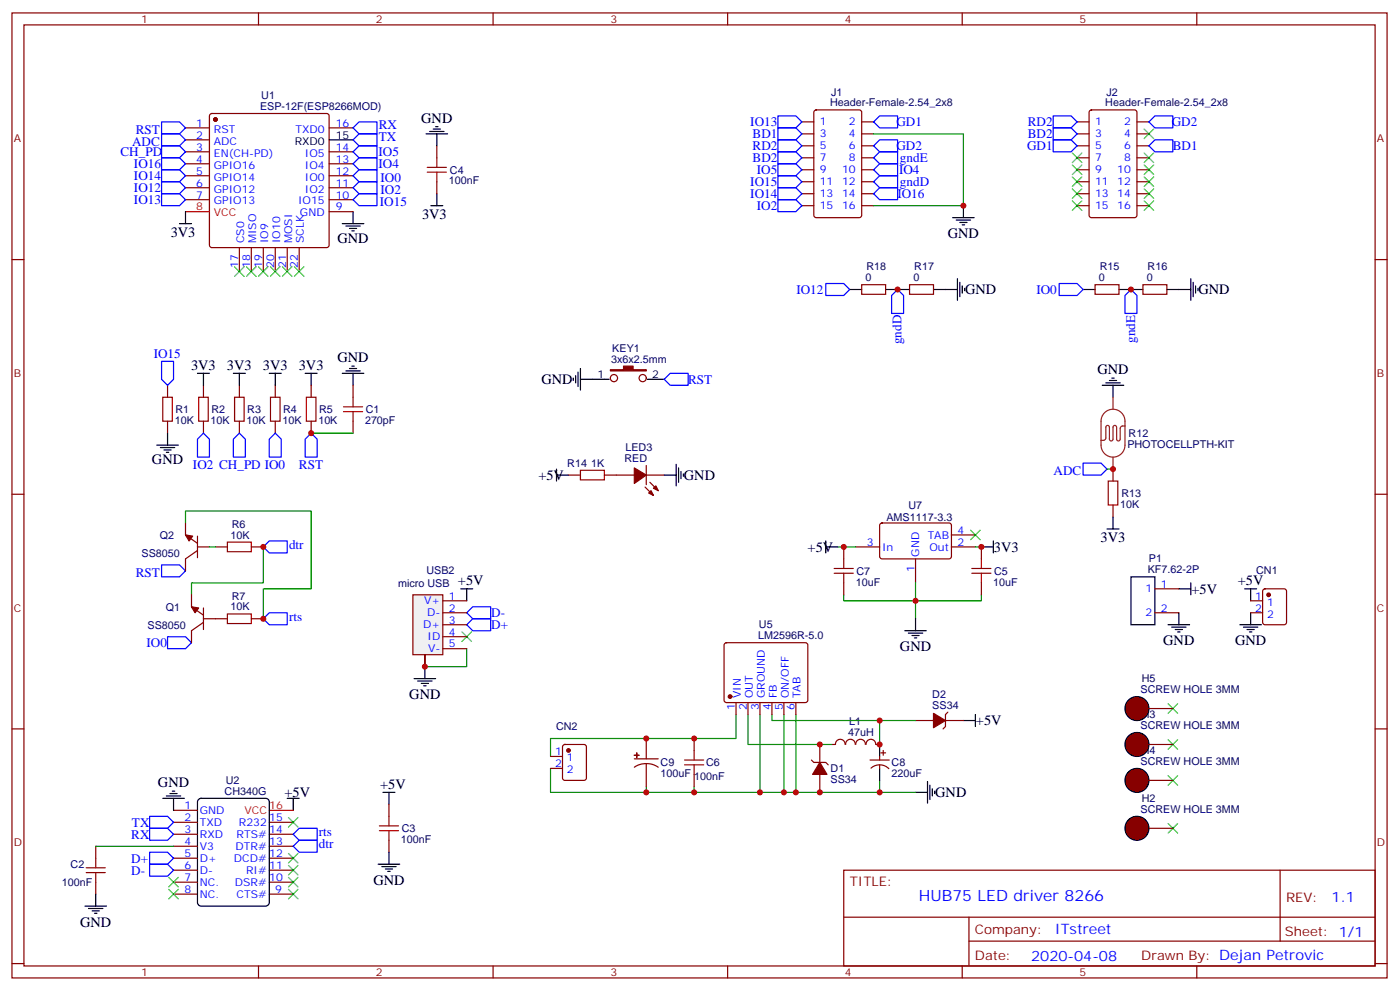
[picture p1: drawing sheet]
<svg xmlns="http://www.w3.org/2000/svg" width="413mm" height="292mm" viewBox="0 0 413 292" stroke-linecap="round" stroke-linejoin="round" font-family="sans-serif">
<g fill="none" stroke="#870000" stroke-width=".35">
<path d="M3.5 3.8h405.4v284.3h-405.4zM7.1 7.3h398.2v277.3h-398.2zM76.2 3.8v3.5M145.3 3.8v3.5M214.5 3.8v3.5M283.6 3.8v3.5M352.8 3.8v3.5M54.7 37.7h7M62 33.6l.4-.2h33.9l.5 .2 .2 .5v38.1l-.2 .5-.5 .3h-33.9l-.5-.3-.2-.5v-38.1zM97 37.7h7.1M236.4 35.9h3.5M236.4 39.4h3.5"/>
<path d="M240.1 32.6l.5-.2h12.7l.6 .4 .1 30.6-.5 .7h-12.9l-.7-.4v-30.6zM254 35.9h3.5M254 39.4h3.5M317.5 35.9h3.5M317.5 39.4h3.5M321.3 32.6l.4-.2h12.7l.7 .4v30.6l-.4 .7h-13l-.6-.4-.1-30.6zM335.1 35.9h3.6M335.1 39.4h3.6M54.7 41.2h7M54.7 44.7h7M54.7 48.3h7M54.7 51.8h7"/>
<path d="M54.7 55.3h7M54.7 58.8h7M97 44.7h7.1M97 48.3h7.1M97 51.8h7.1M97 55.3h7.1M97 58.8h7.1M128.8 43v3.5M128.8 53.6v3.5M236.4 43h3.5M236.4 46.5h3.5M236.4 50h3.5"/>
<path d="M236.4 53.6h3.5M236.4 57.1h3.5M254 43h3.5M254 46.5h3.5M254 50h3.5M254 53.6h3.5M254 57.1h3.5M317.5 43h3.5M317.5 46.5h3.5M317.5 50h3.5M317.5 53.6h3.5M317.5 57.1h3.5"/>
<path d="M335.1 43h3.6M335.1 46.5h3.6M335.1 50h3.6M335.1 53.6h3.6M335.1 57.1h3.6M3.5 76.5h3.6M70.6 73v7M74.1 73v7M77.6 73v7M81.1 73v7M84.7 73v7M88.2 73v7"/>
<path d="M97 62.4h7.1M236.4 60.6h3.5M254 60.6h3.5M317.5 60.6h3.5M335.1 60.6h3.6M405.3 76.5h3.6M254 83.9h7.1v2.8h-7.1zM268.1 83.9h7.1v2.8h-7.1zM322.8 83.9h7v2.8h-7zM336.9 83.9h7.1v2.8h-7.1zM49.4 113.5v3.6M60 113.5v3.6"/>
<path d="M70.6 113.5v3.6M81.1 113.5v3.6M91.7 113.5v3.6M104.1 113.5v3.6M49.4 124.1v3.5M60 124.1v3.5M70.6 124.1v3.5M81.1 124.1v3.5M91.7 124.1v3.5M104.1 124.1v3.5M167.6 140h3.5M178.2 140h8.8"/>
<path d="M190.5 140h5.3M190.5 137.2v5.6M328.1 138.2v3.5M3.5 145.6h3.6M190.1 143.5l2.5 2.5M191.6 142.1l2.4 2.5M259.5 154.3l.5-.2h20l.5 .7-.1 9.4-.6 .5-20.1-.1-.4-.6v-9.2zM280.5 157.6h7M328.1 148.8v3.5M405.3 145.6h3.6M63.5 161.1h3.5M74.1 161.1h3.5"/>
<path d="M248.7 161.1v3.6M248.7 171.7v3.6M252.2 161.1h7.1M269.9 164.7v7M280.5 161.1h7M289.3 161.1v3.6M289.3 171.7v3.6M340.4 173.5h7.1M368.7 177h3.5M372.4 173.7l.5-.2h5.6l.7 .4v9.5l-.4 .6-5.9 .1-.7-.5v-9.4zM63.5 182.3h3.5M74.1 182.3h3.5"/>
<path d="M340.4 180.6h7.1M368.7 180.6h3.5M3.5 214.8h3.6M190.5 217.6v6M204.6 217.6v3.5M241.7 219.4v5.2M245.2 219.4h1M246.3 219.3a1.41 1.41 0 0 1 1.4-1.5 1.41 1.41 0 0 1 1.4 1.5M249.3 219.3a1.41 1.41 0 0 1 1.4-1.5 1.41 1.41 0 0 1 1.4 1.5M252.3 219.3a1.41 1.41 0 0 1 1.4-1.5 1.41 1.41 0 0 1 1.4 1.5M255.3 219.3a1.41 1.41 0 0 1 1.4-1.5 1.41 1.41 0 0 1 1.4 1.5M258.2 219.4h1.1"/>
<path d="M269.9 212.3h5.3M278.7 212.3h5.3M279.4 209.8l-.7 .7v3.6l-.7 .7M405.3 214.8h3.6M51.2 238.8h7M114.7 237v3.5M187 223.6h7M190.5 225l1.9 .2 1.6 .9M190.5 225l-1.9 .2-1.6 .9M190.5 225v6.7M204.6 228.2v3.5M239.2 223.9l.7 .7h3.5l.7 .8"/>
<path d="M241.7 228.2v5.3M256.5 223.9h5.6M256.8 226.3a3.8 3.8 0 0 1 5.2 .2M259.3 222.9v1M259.3 225.4v1M259.6 221.8h1.5M260.3 221.1v1.4M28.2 249.3v3.6M28.2 259.9v3.6M51.2 242.3h7M51.2 245.8h7M51.2 249.3h7"/>
<path d="M51.2 252.9h7M51.2 256.4h7M51.2 259.9h7M79.4 242.3h7M79.4 245.8h7M79.4 249.3h7M79.4 252.9h7M79.4 256.4h7M79.4 259.9h7M114.7 247.6v3.5M248.7 256.4h156.6v28.2h-156.6zM377.3 256.4v20.9"/>
<path d="M51.2 263.5h7M79.4 263.5h7M248.7 270.2h156.5M285.6 277.3h119.6M285.6 270.2v14.2M3.5 283.9h3.6M76.2 284.6v3.5M145.3 284.6v3.5M214.5 284.6v3.5M283.6 284.6v3.5M352.8 284.6v3.5M405.3 283.9h3.6"/>
<circle cx="181" cy="111.4" r="1.06"/>
<circle cx="189.4" cy="111.4" r="1.06"/>
</g>
<g fill="#870000" stroke="#870000" stroke-width=".35">
<path d="M179.9 108.9h3.9v-1h2.8v1h3.9v.4h-10.6z"/>
<path d="M192.6 143.9l.7-.7 .7 1.4z"/>
<path d="M191.2 145.3l.7-.7 .7 1.4z"/>
<path d="M187 137.9l3.5 2.1-3.5 2.5z"/>
<path d="M275.2 210.2l3.5 2.1-3.5 2.1z"/>
<path d="M241.7 224.6l2.1 3.6h-4.3z"/>
<circle cx="63.5" cy="35.2" r=".53"/>
<circle cx="373.9" cy="175.3" r=".53"/>
</g>
<path d="M54.7 62.4h7M79.4 238.8h7" fill="none" stroke="#f00" stroke-width=".35"/>
<g fill="none" stroke="#000" stroke-width=".35">
<path d="M125.6 39.4h6.3M126.6 38.7h4.3M127.7 38h2.1M128.4 37.3h.7M128.8 39.4v3.6M97 41.2h7.1M128.8 57.1v3.5M52.9 65.9h3.5M54.7 62.4v3.5M100.9 65.9h6.3M102 66.6h4.2M103 67.3h2.1"/>
<path d="M103.7 68h.7M104.1 62.4v3.5M127 60.6h3.5M280.8 64.1h6.4M281.9 64.8h4.2M282.9 65.5h2.1M283.6 66.3h.7M284 60.6v3.5M250.5 85.3h3.5M261.1 85.3h7M275.2 85.3h7M282.2 82.1v6.4"/>
<path d="M282.9 83.2v4.2M283.6 84.2v2.2M284.3 84.9v.8M319.3 85.3h3.5M329.8 85.3h7.1M344 85.3h7M351 82.1v6.4M351.7 83.2v4.2M352.4 84.2v2.2M353.1 84.9v.8M58.2 110h3.5M60 110v3.5"/>
<path d="M68.8 110h3.5M70.6 110v3.5M79.4 110h3.5M81.1 110v3.5M90 110h3.5M91.7 110v3.5M100.9 110h6.3M102 109.3h4.2M103 108.6h2.1M103.7 107.9h.7M104.1 110v3.5M169 111.4v.7"/>
<path d="M169.7 110.7v2.1M170.4 109.6v4.3M171.1 111.8h8.5M171.1 108.6v6.3M190.9 111.8h4.9M324.9 113.5h6.4M326 112.8h4.2M327 112.1h2.1M327.7 111.4h.7M328.1 113.5v3.6M46.2 131.2h6.4M47.3 131.9h4.2"/>
<path d="M48.3 132.6h2.1M49 133.3h.7M49.4 127.6v3.6M164 140h3.6M164 138.2v3.5M195.8 140h3.5M199.3 136.8v6.4M200 137.9v4.2M200.7 138.9v2.1M201.4 139.6v.7M243.4 159.4v3.5M292.8 159.4v3.5"/>
<path d="M326.3 155.9h3.5M328.1 152.3v3.6M135.8 173.5h3.5M137.6 173.5v3.5M243.4 161.1h3.5M289.3 161.1h3.5M333.4 170h7v14.1h-7zM347.5 173.5h3.5M351 171.7v3.6M366.9 173.5h3.5M368.7 173.5v3.5M122.1 200h6.3"/>
<path d="M125.2 196.4v3.6M266.7 185.8h6.3M267.8 186.5h4.2M268.8 187.3h2.1M269.5 188h.7M269.9 182.3v3.5M344.3 184.1h6.4M345.4 184.8h4.2M346.4 185.5h2.1M347.1 186.2h.7M347.5 180.6v3.5M365.5 184.1h6.3"/>
<path d="M366.5 184.8h4.3M367.6 185.5h2.1M368.3 186.2h.7M368.7 180.6v3.5M123.1 200.7h4.3M124.2 201.4h2.1M124.9 202.1h.7M259.3 219.4v3.5M284 212.3h3.5M287.5 210.5v3.6M48 235.2h6.3M49 234.5h4.3"/>
<path d="M50.1 233.8h2.1M50.8 233.1h.7M51.2 235.2v3.6M58.4 235.7l.9-.5h19l.9 .5 .2 .6v29.6l-.5 .9-.6 .2h-19l-.9-.5-.2-.6v-29.6zM84.7 235.2h3.5M86.4 235.2v3.6M112.9 233.5h3.5M114.7 233.5v3.5M259.3 226.4v3.5M269.9 233.5h3.5M273.4 230.3v6.3M274.1 231.4v4.2"/>
<path d="M274.8 232.4v2.1M275.5 233.1v.7M111.5 254.6h6.3M112.5 255.3h4.3M113.6 256h2.1M114.3 256.8h.7M114.7 251.1v3.5M25 267h6.4M26.1 267.7h4.2M27.2 268.4h2.1M27.9 269.1h.7M28.2 263.5v3.5"/>
</g>
<g fill="none" stroke="#00f" stroke-width=".35">
<path d="M47.6 35.9h5.3l1.8 1.8-1.8 1.7h-5.3zM47.6 39.4h5.3l1.8 1.8-1.8 1.8h-5.3zM104.1 37.7l1.7-1.8h5.3v3.5h-5.3zM229.3 34.1h5.3l1.8 1.8-1.8 1.8h-5.3zM229.3 37.7h5.3l1.8 1.7-1.8 1.8h-5.3zM259.3 34.1h5.3v3.6h-5.3l-1.8-1.8zM310.4 34.1h5.3l1.8 1.8-1.8 1.8h-5.3zM310.4 37.7h5.3l1.8 1.7-1.8 1.8h-5.3zM338.7 35.9l1.7-1.8h5.3v3.6h-5.3zM47.6 43h5.3l1.8 1.7-1.8 1.8h-5.3zM47.6 50h5.3l1.8 1.8-1.8 1.8h-5.3zM47.6 57.1h5.3l1.8 1.7-1.8 1.8h-5.3z"/>
<path d="M47.6 46.5h5.3l1.8 1.8-1.8 1.7h-5.3zM47.6 53.6h5.3l1.8 1.7-1.8 1.8h-5.3zM104.1 58.8l1.7-1.7h5.3v3.5h-5.3zM104.1 55.3l1.7-1.7h5.3v3.5h-5.3zM104.1 51.8l1.7-1.8h5.3v3.6h-5.3zM104.1 41.2l1.7-1.8h5.3v3.6h-5.3zM104.1 44.7l1.7-1.7h5.3v3.5h-5.3zM104.1 48.3l1.7-1.8h5.3v3.5h-5.3zM229.3 48.3h5.3l1.8 1.7-1.8 1.8h-5.3zM229.3 51.8h5.3l1.8 1.8-1.8 1.7h-5.3zM229.3 55.3h5.3l1.8 1.8-1.8 1.7h-5.3zM229.3 58.8h5.3l1.8 1.8-1.8 1.8h-5.3z"/>
<path d="M229.3 41.2h5.3l1.8 1.8-1.8 1.7h-5.3zM229.3 44.7h5.3l1.8 1.8-1.8 1.8h-5.3zM257.5 53.6l1.8-1.8h5.3v3.5h-5.3zM257.5 46.5l1.8-1.8h5.3v3.6h-5.3zM259.3 55.3h5.3v3.5h-5.3l-1.8-1.7zM259.3 48.3h5.3v3.5h-5.3l-1.8-1.8zM259.3 41.2h5.3v3.5h-5.3l-1.8-1.7zM310.4 41.2h5.3l1.8 1.8-1.8 1.7h-5.3zM338.7 43l1.7-1.8h5.3v3.5h-5.3zM243.4 83.5h5.3l1.8 1.8-1.8 1.8h-5.3zM264.6 85.3l1.7 1.8v5.3h-3.5v-5.3zM312.2 83.5h5.3l1.8 1.8-1.8 1.8h-5.3z"/>
<path d="M333.4 85.3l1.7 1.8v5.3h-3.5v-5.3zM47.6 106.5h3.6v5.3l-1.8 1.7-1.8-1.7zM197.6 110h5.2v3.5h-5.2l-1.8-1.7zM60 127.6l1.7 1.8v5.3h-3.5v-5.3zM70.6 127.6l1.7 1.8v5.3h-3.5v-5.3zM79.4 129.4l1.7-1.8 1.8 1.8v5.3h-3.5zM91.7 127.6l1.8 1.8v5.3h-3.5v-5.3zM319.3 136.5h5.3l1.7 1.7-1.7 1.8h-5.3zM47.6 166.4h5.3l1.8 1.8-1.8 1.8h-5.3zM77.6 161.1l1.8-1.7h5.3v3.5h-5.3zM49.4 187.6h5.3l1.7 1.8-1.7 1.7h-5.3zM77.6 182.3l1.8-1.7h5.3v3.5h-5.3z"/>
<path d="M137.6 180.6l1.7-1.8h5.3v3.5h-5.3zM139.3 182.3h5.3v3.5h-5.3l-1.7-1.7zM44.1 244.1h5.3l1.8 1.7-1.8 1.8h-5.3zM44.1 240.5h5.3l1.8 1.8-1.8 1.8h-5.3zM44.1 251.1h5.3l1.8 1.8-1.8 1.7h-5.3zM44.1 254.6h5.3l1.8 1.8-1.8 1.8h-5.3zM86.4 245.8l1.8-1.7h5.3v3.5h-5.3zM86.4 249.3l1.8-1.7h5.3v3.5h-5.3z"/>
</g>
<g fill="none" stroke="#3c3" stroke-width=".35">
<path d="M337.3 38l2.8 2.9M340.1 38l-2.8 2.9M316.1 59.2l2.8 2.8M316.1 55.7l2.8 2.8M316.1 52.1l2.8 2.9M316.1 48.6l2.8 2.8M316.1 45.1l2.8 2.8M318.9 59.2l-2.8 2.8M318.9 55.7l-2.8 2.8M318.9 52.1l-2.8 2.9M318.9 48.6l-2.8 2.8M318.9 45.1l-2.8 2.8"/>
<path d="M337.3 45.1l2.8 2.8M337.3 48.6l2.8 2.8M337.3 52.1l2.8 2.9M337.3 55.7l2.8 2.8M337.3 59.2l2.8 2.8M340.1 45.1l-2.8 2.8M340.1 48.6l-2.8 2.8M340.1 52.1l-2.8 2.9M340.1 55.7l-2.8 2.8M340.1 59.2l-2.8 2.8M69.1 78.6l2.9 2.8M72 78.6l-2.9 2.8"/>
<path d="M72.7 78.6l2.8 2.8M75.5 78.6l-2.8 2.8M76.2 78.6l2.8 2.8M79 78.6l-2.8 2.8M79.7 78.6l2.8 2.8M82.5 78.6l-2.8 2.8M83.3 78.6l2.8 2.8M86.1 78.6l-2.8 2.8M86.8 78.6l2.8 2.8M89.6 78.6l-2.8 2.8M286.1 156.2l2.8 2.8M288.9 156.2l-2.8 2.8"/>
<path d="M136.2 186.2l2.8 2.8M139 186.2l-2.8 2.8M49.7 258.5l2.9 2.8M52.6 258.5l-2.9 2.8M85 258.5l2.8 2.8M85 255l2.8 2.8M85 251.5l2.8 2.8M85 240.9l2.8 2.8M87.8 258.5l-2.8 2.8M87.8 255l-2.8 2.8M87.8 251.5l-2.8 2.8M87.8 240.9l-2.8 2.8"/>
<path d="M49.7 262l2.9 2.9M52.6 262l-2.9 2.9M85 262l2.8 2.9M87.8 262l-2.8 2.9"/>
</g>
<g fill="none" stroke="#a10000" stroke-width=".35">
<path d="M125.9 49.3h5.7M125.9 50.7h5.7M128.8 46.5v2.8M128.8 50.7v2.9M48 117.1h2.8v7h-2.8zM58.6 117.1h2.8v7h-2.8zM69.1 117.1h2.9v7h-2.9zM79.7 117.1h2.8v7h-2.8zM90.3 117.1h2.8v7h-2.8zM101.2 119.9h5.7M104.1 117.1v2.8M101.2 121.3h5.7"/>
<path d="M104.1 121.3v2.8M171.1 138.6h7.1v2.8h-7.1zM67 159.7h7.1v2.9h-7.1zM326.7 141.7h2.8v7.1h-2.8zM245.9 167.5h5.6M245.9 168.9h5.6M248.7 164.7v2.8M248.7 168.9v2.8M286.5 167.5h5.6M286.5 168.9h5.6M289.3 164.7v2.8M289.3 168.9v2.8"/>
<path d="M67 180.9h7.1v2.8h-7.1zM201.8 225.4h5.6M201.8 223.9h5.6M204.6 221.1v2.8M204.6 225.4v2.8M25.4 257.1h5.6M25.4 255.7h5.6M28.2 252.9v2.8M28.2 257.1v2.8M111.8 243.3h5.7M111.8 244.8h5.7M114.7 240.5v2.8"/>
<path d="M114.7 244.8v2.8"/>
</g>
<g fill="none" stroke="#008700" stroke-width=".35">
<path d="M257.5 39.4h26.5v21.2h-26.5M91.7 127.6h12.4M326.3 138.2h1.8M54.7 154.1v-3.5h37v22.9h-14.1v8.8M77.6 161.1v10.6h-21.2v3.6M246.9 161.1h5.3M248.7 175.3v1.7h40.6v-1.7M269.9 171.7v10.6M287.5 161.1h1.8M137.6 191.1v5.3h-12.4M217 210.5v7.1h-54.7v5.3M220.5 210.5v8.9h24.7"/>
<path d="M224 210.5v23h-61.7v-7.1M227.5 210.5v1.8h31.8v7.1M231.1 210.5v23M234.6 210.5v23h-10.6M259.3 212.3h10.6M190.5 231.7v1.8M204.6 231.7v1.8M259.3 229.9v3.6h-24.7M259.3 233.5h10.6M28.2 249.3h23"/>
</g>
<path d="M328.1 117.1v3.5M325.6 121.6a3.5 3.5 0 0 1 3.8-.8 3.5 3.5 0 0 1 2.2 3.3v7.1a3.5 3.5 0 0 1-3.5 3.5 3.5 3.5 0 0 1-3.5-3.5v-7.1a3.5 3.5 0 0 1 1-2.5zM328.1 134.7v3.5M331.6 125.5l-1 .1-.3 .3-.1 3.5a.53 .53 0 0 1-.5 .5 .53 .53 0 0 1-.6-.5v-3.5a.53 .53 0 0 0-.5-.6 .53 .53 0 0 0-.5 .6v3.5a.53 .53 0 0 1-.5 .5 .53 .53 0 0 1-.6-.5v-3.5a.53 .53 0 0 0-.5-.6 .53 .53 0 0 0-.5 .6l-.1 3.4-.4 .4-.9 .1" fill="none" stroke="#8c2424" stroke-width=".35"/>
<g fill="#8c2424" stroke="#870000" stroke-width=".35">
<path d="M187 222.5l1.4 .1z"/>
<path d="M187.7 221.8v1.4z"/>
</g>
<path d="M213.7 189.6l.4-.2h23.3l.5 .2 .2 .5v16.5l-.7 .4-23.5-.1-.5-.6v-16.2zM166 219.6l.5-.2h5.7l.6 .4 .1 9.4-.5 .7h-5.9l-.6-.4-.1-9.4zM217 207v3.5M220.5 207v3.5M224 207v3.5M227.5 207v3.5M231.1 207v3.5M234.6 207v3.5M162.3 222.9h3.5M162.3 226.4h3.5" fill="none" stroke="#870000" stroke-width=".35"/>
<g fill="#870000" stroke="#870000" stroke-width=".35">
<circle cx="215.2" cy="205.2" r=".53"/>
<circle cx="167.6" cy="221.1" r=".53"/>
</g>
<path d="M121.7 175.3h8.8v17.6h-8.8z" fill="#f0f0f0" stroke="#870000" stroke-width=".35"/>
<g fill="none" stroke="#870000" stroke-width=".35">
<path d="M54.7 154.1v3.5l3.5 2.5M58.2 158v6.3M56.4 175.3v3.5l3.6 2.5M58.2 161.1h3.5M58.2 162.2l-3.5 2.5v3.5M60 179.1v6.4M130.5 177h7.1M60 182.3h3.5M60 183.4l-3.6 2.4v3.6M125.2 192.9v3.5M130.5 180.6h7.1M130.5 184.1h7.1"/>
<path d="M130.5 187.6h7.1M130.5 191.1h7.1"/>
</g>
<g fill="#870000" stroke="#870000" stroke-width=".35">
<path d="M54.7 157.6l2.1 .4-1.1 1.4z"/>
<path d="M56.4 178.8l2.2 .3-1.1 1.5z"/>
</g>
<path d="M61.7 161.1h1.8" fill="none" stroke="#008700" stroke-width=".35"/>
<path d="M344.3 242.6l2.8 2.9M347.1 242.6l-2.8 2.9" fill="none" stroke="#3c3" stroke-width=".35"/>
<circle cx="335.1" cy="244.1" r="3.5" fill="#870000" stroke="#000" stroke-width=".35"/>
<path d="M338.7 244.1h7" fill="none" stroke="#870000" stroke-width=".35"/>
<path d="M344.3 217.9l2.8 2.9M344.3 207.4l2.8 2.8M347.1 217.9l-2.8 2.9M347.1 207.4l-2.8 2.8M344.3 228.5l2.8 2.9M347.1 228.5l-2.8 2.9" fill="none" stroke="#3c3" stroke-width=".35"/>
<circle cx="335.1" cy="229.9" r="3.5" fill="#870000" stroke="#000" stroke-width=".35"/>
<path d="M338.7 229.9h7" fill="none" stroke="#870000" stroke-width=".35"/>
<circle cx="335.1" cy="219.4" r="3.5" fill="#870000" stroke="#000" stroke-width=".35"/>
<path d="M338.7 219.4h7" fill="none" stroke="#870000" stroke-width=".35"/>
<circle cx="335.1" cy="208.8" r="3.5" fill="#870000" stroke="#000" stroke-width=".35"/>
<path d="M338.7 208.8h7" fill="none" stroke="#870000" stroke-width=".35"/>
<g fill="#c00">
<circle cx="289.3" cy="161.1" r=".88"/>
<circle cx="77.6" cy="161.1" r=".88"/>
<circle cx="91.7" cy="127.6" r=".88"/>
<circle cx="77.6" cy="182.3" r=".88"/>
<circle cx="125.2" cy="196.4" r=".88"/>
<circle cx="269.9" cy="177" r=".88"/>
<circle cx="248.7" cy="161.1" r=".88"/>
<circle cx="328.1" cy="138.2" r=".88"/>
<circle cx="264.6" cy="85.3" r=".88"/>
<circle cx="284" cy="60.6" r=".88"/>
<circle cx="333.4" cy="85.3" r=".88"/>
<circle cx="259.3" cy="212.3" r=".88"/>
<circle cx="241.7" cy="233.5" r=".88"/>
<circle cx="241.7" cy="219.4" r=".88"/>
<circle cx="259.3" cy="219.4" r=".88"/>
<circle cx="259.3" cy="233.5" r=".88"/>
<circle cx="231.1" cy="233.5" r=".88"/>
<circle cx="234.6" cy="233.5" r=".88"/>
<circle cx="224" cy="233.5" r=".88"/>
<circle cx="204.6" cy="233.5" r=".88"/>
<circle cx="190.5" cy="233.5" r=".88"/>
<circle cx="204.6" cy="217.6" r=".88"/>
<circle cx="190.5" cy="217.6" r=".88"/>
</g>
<text font-size="4.6" fill="#00f" x="270.8" y="265.4">HUB75 LED driver 8266</text>
<g font-size="4.2">
<text x="124.2" y="36.2">GND</text>
<text x="124.4" y="64.5">3V3</text>
<text x="50.3" y="69.8">3V3</text>
<text x="99.5" y="71.5">GND</text>
<text x="279.4" y="70.1">GND</text>
<text x="284.5" y="86.7">GND</text>
<text x="353.3" y="86.7">GND</text>
<text x="99.5" y="106.8">GND</text>
<text x="56.3" y="108.9">3V3</text>
<text x="66.9" y="108.9">3V3</text>
<text x="77.5" y="108.9">3V3</text>
<text x="88.1" y="108.9">3V3</text>
<text x="159.6" y="113.2">GND</text>
<text x="323.5" y="110.3">GND</text>
<text x="44.8" y="136.8">GND</text>
<text x="158.7" y="141.4">+5V</text>
<text x="201.6" y="141.4">GND</text>
<text x="324.4" y="159.7">3V3</text>
<text x="238.1" y="162.5">+5V</text>
<text x="293" y="162.6">3V3</text>
<text x="135" y="172.4">+5V</text>
<text x="364.9" y="172.4">+5V</text>
<text x="351.2" y="174.9">+5V</text>
<text x="265.3" y="191.9">GND</text>
<text x="342.9" y="190.1">GND</text>
<text x="364.1" y="190.1">GND</text>
<text x="120.6" y="205.9">GND</text>
<text x="287.7" y="213.7">+5V</text>
<text x="46.6" y="232">GND</text>
<text x="112.1" y="232.4">+5V</text>
<text x="83.8" y="234.8">+5V</text>
<text x="275.7" y="234.8">GND</text>
<text x="110.1" y="260.6">GND</text>
<text x="23.6" y="273">GND</text>
</g>
<g font-size="4.2" fill="#00f">
<text x="392.5" y="265.7">1.1</text>
<text x="310.9" y="275.2">ITstreet</text>
<text x="304" y="283">2020-04-08</text>
</g>
<g font-size="3.9" fill="#00f">
<text x="40" y="39.4">RST</text>
<text x="111.7" y="38.1">RX</text>
<text x="111.7" y="41.6">TX</text>
<text x="221.2" y="37.2">IO13</text>
<text x="221.8" y="40.7">BD1</text>
<text x="264.2" y="37.2">GD1</text>
<text x="303" y="37.2">RD2</text>
<text x="303" y="40.7">BD2</text>
<text x="345.4" y="37.2">GD2</text>
<text x="35.5" y="46">CH_PD</text>
<text x="38.9" y="43">ADC</text>
<text x="111.6" y="46">IO5</text>
<text x="221.8" y="44.3">RD2</text>
<text x="221.8" y="47.8">BD2</text>
<text x="264.2" y="44.3">GD2</text>
<text x="265.3" y="47.8">gndE</text>
<text x="302.7" y="44.3">GD1</text>
<text x="345.7" y="44.3">BD1</text>
<text x="39.5" y="53.1">IO14</text>
<text x="39.5" y="49.6">IO16</text>
<text x="111.6" y="49.6">IO4</text>
<text x="112.2" y="53.6">IO0</text>
<text x="223.1" y="51.3">IO5</text>
<text x="265" y="51.3">IO4</text>
<text x="39.5" y="56.6">IO12</text>
<text x="112.2" y="57.1">IO2</text>
<text x="221.2" y="54.8">IO15</text>
<text x="221.2" y="58.4">IO14</text>
<text x="264.5" y="58.4">IO16</text>
<text x="265.3" y="54.9">gndD</text>
<text x="39.5" y="60.1">IO13</text>
<text x="112" y="60.6">IO15</text>
<text x="223.1" y="61.9">IO2</text>
<text x="234.8" y="86.5">IO12</text>
<text x="305.5" y="86.5">IO0</text>
<text x="265.7" y="101.4" transform="rotate(-90 265.7 101.4)">gndD</text>
<text x="334.6" y="101" transform="rotate(-90 334.6 101)">gndE</text>
<text x="45.3" y="105.4">IO15</text>
<text x="202.9" y="113.1">RST</text>
<text x="56.9" y="138.3">IO2 CH_PD IO0</text>
<text x="88.1" y="138.3">RST</text>
<text x="310.6" y="140">ADC</text>
<text x="85.2" y="161.7">dtr</text>
<text x="40" y="170">RST</text>
<text x="85.2" y="182.9">rts</text>
<text x="144.8" y="185.3">D+</text>
<text x="144.8" y="181.8">D-</text>
<text x="43.2" y="190.5">IO0</text>
<text x="38.9" y="243.6">TX</text>
<text x="38.7" y="247.1">RX</text>
<text x="94" y="246.4">rts</text>
<text x="94" y="249.9">dtr</text>
<text x="38.7" y="254.2">D+</text>
<text x="38.7" y="257.7">D-</text>
</g>
<g font-size="3.9" fill="#800">
<text x="250.5" y="261">TITLE:</text>
<text x="379.1" y="265.7">REV:</text>
<text x="287.4" y="275.2">Company:</text>
<text x="378.7" y="275.8">Sheet: 1/1</text>
<text x="287.4" y="282.9">Date:</text>
<text x="336.4" y="282.9">Draw</text>
<text x="346.6" y="282.9">n By: Dejan Petrovic</text>
</g>
<g font-size="3.2" fill="#800">
<text x="41.6" y="6.8">1</text>
<text x="110.8" y="6.8">2</text>
<text x="179.9" y="6.8">3</text>
<text x="249.1" y="6.8">4</text>
<text x="318.2" y="6.8">5</text>
<text x="4.1" y="41.9">A</text>
<text x="405.9" y="41.9">A</text>
<text x="4.1" y="111.1">B</text>
<text x="405.9" y="111.1">B</text>
<text x="4.1" y="180.2">C</text>
<text x="405.9" y="180.2">C</text>
<text x="4.1" y="249.3">D</text>
<text x="405.9" y="249.3">D</text>
<text x="41.6" y="287.6">1</text>
<text x="110.8" y="287.6">2</text>
<text x="179.9" y="287.6">3</text>
<text x="249.1" y="287.6">4</text>
<text x="318.2" y="287.6">5</text>
</g>
<g font-size="3.2" fill="#000080">
<text x="77" y="29.2">U1</text>
<text x="245" y="28.2">J1</text>
<text x="326.1" y="28.2">J2</text>
<text x="76.7" y="32.4">ESP-12F(ESP8266MOD)</text>
<text x="244.7" y="31.3">Header-Female-2.54_2x8</text>
<text x="325.8" y="31.3">Header-Female-2.54_2x8</text>
<text x="132.6" y="51.2">C4</text>
<text x="132.3" y="54.3">100nF</text>
<text x="255.1" y="82.8">0</text>
<text x="255.4" y="79.6">R18</text>
<text x="269.2" y="82.8">0</text>
<text x="269.5" y="79.6">R17</text>
<text x="323.9" y="82.8">0</text>
<text x="324.2" y="79.6">R15</text>
<text x="338" y="82.8">0</text>
<text x="338.3" y="79.6">R16</text>
<text x="180.1" y="106.8">3x6x2.5mm</text>
<text x="180.5" y="103.6">KEY1</text>
<text x="51.5" y="124.9">10K</text>
<text x="51.7" y="121.7">R1</text>
<text x="62.1" y="124.9">10K</text>
<text x="62.3" y="121.7">R2</text>
<text x="72.7" y="124.9">10K</text>
<text x="72.9" y="121.7">R3</text>
<text x="83.3" y="124.9">10K</text>
<text x="83.5" y="121.7">R4</text>
<text x="93.8" y="124.9">10K</text>
<text x="94.1" y="121.7">R5</text>
<text x="107.6" y="124.9">270pF</text>
<text x="107.8" y="121.7">C1</text>
<text x="332.3" y="132">PHOTOCELLPTH-KIT</text>
<text x="332.7" y="128.8">R12</text>
<text x="167.2" y="137.6">R14</text>
<text x="174.2" y="137.6">1K</text>
<text x="184" y="136.1">RED</text>
<text x="184.4" y="133">LED3</text>
<text x="267.8" y="149.9">U7</text>
<text x="330.2" y="149.6">10K</text>
<text x="330.6" y="146.4">R13</text>
<text x="68.3" y="155.6">R6</text>
<text x="261.3" y="153.6">AMS1117-3.3</text>
<text x="47.1" y="158.8">Q2</text>
<text x="68" y="158.7">10K</text>
<text x="41.7" y="164.1">SS8050</text>
<text x="338.7" y="165.7">P1</text>
<text x="117.4" y="172.9">micro USB</text>
<text x="125.7" y="169.3">USB2</text>
<text x="252.2" y="172.5">10uF</text>
<text x="252.5" y="169.4">C7</text>
<text x="292.8" y="172.5">10uF</text>
<text x="293" y="169.4">C5</text>
<text x="338.3" y="168.9">KF7.62-2P</text>
<text x="370.3" y="169.3">CN1</text>
<text x="48.8" y="179.9">Q1</text>
<text x="68" y="179.8">10K</text>
<text x="68.3" y="176.7">R7</text>
<text x="43.5" y="185.2">SS8050</text>
<text x="223.7" y="185.2">U5</text>
<text x="223.5" y="188.3">LM2596R-5.0</text>
<text x="336.6" y="201">H5</text>
<text x="274.8" y="208.8">SS34</text>
<text x="274.8" y="205.7">D2</text>
<text x="336.2" y="204.2">SCREW HOLE 3MM</text>
<text x="163.9" y="215.1">CN2</text>
<text x="250.3" y="213.6">L1</text>
<text x="336.2" y="214.8">SCREW HOLE 3MM</text>
<text x="336.6" y="211.5">H3</text>
<text x="250" y="216.8">47uH</text>
<text x="194.7" y="225.8">C9</text>
<text x="208.1" y="225.8">C6</text>
<text x="244.8" y="227.6">D1</text>
<text x="262.8" y="225.8">C8</text>
<text x="336.2" y="225.4">SCREW HOLE 3MM</text>
<text x="336.6" y="222.1">H4</text>
<text x="66.5" y="231">U2</text>
<text x="194.7" y="228.9">100uF</text>
<text x="204.6" y="229.9">100nF</text>
<text x="244.8" y="230.7">SS34</text>
<text x="262.8" y="228.9">220uF</text>
<text x="66.2" y="234.1">CH340G</text>
<text x="336.2" y="239.5">SCREW HOLE 3MM</text>
<text x="336.6" y="236.2">H2</text>
<text x="118.4" y="245.2">C3</text>
<text x="118.2" y="248.4">100nF</text>
<text x="20.8" y="255.8">C2</text>
<text x="18.3" y="261.1">100nF</text>
</g>
<g font-size="3.2" fill="#00f">
<text x="57.8" y="37.3">1</text>
<text x="57.8" y="40.9">2</text>
<text x="63" y="39.1">RST</text>
<text x="87.1" y="39.1">TXD0</text>
<text x="99" y="37.3">16</text>
<text x="241.7" y="37">1</text>
<text x="241.7" y="40.5">3</text>
<text x="250.2" y="37">2</text>
<text x="250.2" y="40.5">4</text>
<text x="322.8" y="37">1</text>
<text x="322.8" y="40.5">3</text>
<text x="331.4" y="37">2</text>
<text x="331.4" y="40.5">4</text>
<text x="57.8" y="44.4">3</text>
<text x="57.8" y="47.9">4</text>
<text x="63" y="42.6">ADC</text>
<text x="63" y="46.1">EN(CH-PD)</text>
<text x="89.9" y="46.1">IO5</text>
<text x="99" y="47.9">13</text>
<text x="99" y="44.4">14</text>
<text x="241.7" y="44">5</text>
<text x="241.7" y="47.6">7</text>
<text x="250.2" y="44">6</text>
<text x="250.2" y="47.6">8</text>
<text x="322.8" y="44">5</text>
<text x="322.8" y="47.6">7</text>
<text x="331.4" y="44">6</text>
<text x="331.4" y="47.6">8</text>
<text x="57.8" y="51.4">5</text>
<text x="63" y="49.7">GPIO16</text>
<text x="63" y="53.2">GPIO14</text>
<text x="89.9" y="53.2">IO0</text>
<text x="89.9" y="49.7">IO4</text>
<text x="99" y="51.4">12</text>
<text x="241.7" y="51.1">9</text>
<text x="248.2" y="51.1">10</text>
<text x="322.8" y="51.1">9</text>
<text x="329.3" y="51.1">10</text>
<text x="57.8" y="55">6</text>
<text x="57.8" y="58.5">7</text>
<text x="63" y="56.7">GPIO12</text>
<text x="89.9" y="56.7">IO2</text>
<text x="99" y="58.5">10</text>
<text x="99" y="55">11</text>
<text x="241.7" y="54.6">11</text>
<text x="241.7" y="58.1">13</text>
<text x="248.2" y="54.6">12</text>
<text x="248.2" y="58.1">14</text>
<text x="322.8" y="54.6">11</text>
<text x="322.8" y="58.1">13</text>
<text x="329.3" y="54.6">12</text>
<text x="329.3" y="58.1">14</text>
<text x="63" y="60.3">GPIO13</text>
<text x="87.8" y="60.3">IO15</text>
<text x="88.4" y="63.8">GND</text>
<text x="99" y="62">9</text>
<text x="241.7" y="61.7">15</text>
<text x="248.2" y="61.7">16</text>
<text x="322.8" y="61.7">15</text>
<text x="329.3" y="61.7">16</text>
<text x="72" y="71.6" transform="rotate(-90 72 71.6)">CS0</text>
<text x="75.5" y="71.6" transform="rotate(-90 75.5 71.6)">MISO</text>
<text x="79" y="71.6" transform="rotate(-90 79 71.6)">IO9</text>
<text x="82.5" y="71.6" transform="rotate(-90 82.5 71.6)">IO10</text>
<text x="86.1" y="71.6" transform="rotate(-90 86.1 71.6)">MOSI</text>
<text x="89.6" y="71.6" transform="rotate(-90 89.6 71.6)">SCLK</text>
<text x="70.2" y="78.9" transform="rotate(-90 70.2 78.9)">17</text>
<text x="73.7" y="78.9" transform="rotate(-90 73.7 78.9)">18</text>
<text x="77.3" y="78.9" transform="rotate(-90 77.3 78.9)">19</text>
<text x="80.8" y="78.9" transform="rotate(-90 80.8 78.9)">20</text>
<text x="84.3" y="78.9" transform="rotate(-90 84.3 78.9)">21</text>
<text x="87.8" y="78.9" transform="rotate(-90 87.8 78.9)">22</text>
<text x="255.5" y="160.8">3</text>
<text x="273.5" y="158.7">TAB</text>
<text x="282.2" y="160.8">2</text>
<text x="282.2" y="157.3">4</text>
<text x="260" y="162.2">In</text>
<text x="270.9" y="164" transform="rotate(-90 270.9 164)">GND</text>
<text x="274" y="162.2">Out</text>
<text x="269.5" y="168.5" transform="rotate(-90 269.5 168.5)">1</text>
<text x="342.2" y="173.1">1</text>
<text x="125.1" y="178.1">V+</text>
<text x="132.3" y="176.7">1</text>
<text x="337.7" y="174.6">1</text>
<text x="370" y="176.7">1</text>
<text x="373.5" y="178.4">1</text>
<text x="124.8" y="185.1">D+</text>
<text x="125.9" y="181.6">D-</text>
<text x="132.3" y="180.2">2</text>
<text x="132.3" y="183.7">3</text>
<text x="337.7" y="181.6">2</text>
<text x="342.2" y="180.2">2</text>
<text x="370" y="180.2">2</text>
<text x="373.5" y="182">2</text>
<text x="126" y="188.7">ID</text>
<text x="132.3" y="187.3">4</text>
<text x="132.3" y="190.8">5</text>
<text x="126.2" y="192.2">V-</text>
<text x="216.6" y="209.2" transform="rotate(-90 216.6 209.2)">1</text>
<text x="218.4" y="205.7" transform="rotate(-90 218.4 205.7)">VIN</text>
<text x="220.1" y="209.2" transform="rotate(-90 220.1 209.2)">2</text>
<text x="221.9" y="205.7" transform="rotate(-90 221.9 205.7)">OUT</text>
<text x="223.7" y="209.2" transform="rotate(-90 223.7 209.2)">3</text>
<text x="225.4" y="205.7" transform="rotate(-90 225.4 205.7)">GROUND</text>
<text x="227.2" y="209.2" transform="rotate(-90 227.2 209.2)">4</text>
<text x="229" y="205.7" transform="rotate(-90 229 205.7)">FB</text>
<text x="230.7" y="209.2" transform="rotate(-90 230.7 209.2)">5</text>
<text x="232.5" y="205.7" transform="rotate(-90 232.5 205.7)">ON/OFF</text>
<text x="234.2" y="209.2" transform="rotate(-90 234.2 209.2)">6</text>
<text x="236" y="205.7" transform="rotate(-90 236 205.7)">TAB</text>
<text x="163.6" y="222.5">1</text>
<text x="163.6" y="226.1">2</text>
<text x="167.1" y="224.3">1</text>
<text x="167.1" y="227.8">2</text>
<text x="54.4" y="238.4">1</text>
<text x="58.9" y="239.8">GND</text>
<text x="54.4" y="245.5">3</text>
<text x="54.4" y="241.9">2</text>
<text x="58.9" y="243.3">TXD</text>
<text x="70.4" y="243.3">R232</text>
<text x="79.4" y="241.9">15</text>
<text x="79.4" y="245.5">14</text>
<text x="54.4" y="249">4</text>
<text x="58.9" y="250.4">V3</text>
<text x="58.9" y="246.9">RXD</text>
<text x="69.5" y="250.4">DTR#</text>
<text x="69.7" y="246.9">RTS#</text>
<text x="79.4" y="249">13</text>
<text x="54.4" y="256">6</text>
<text x="54.4" y="252.5">5</text>
<text x="58.9" y="257.5">D-</text>
<text x="58.9" y="253.9">D+</text>
<text x="69" y="253.9">DCD#</text>
<text x="72.5" y="257.5">RI#</text>
<text x="79.4" y="252.5">12</text>
<text x="79.4" y="256">11</text>
<text x="54.4" y="263.1">8</text>
<text x="54.4" y="259.6">7</text>
<text x="58.9" y="261">NC.</text>
<text x="69.3" y="261">DSR#</text>
<text x="79.4" y="259.6">10</text>
<text x="81.1" y="263.1">9</text>
<text x="58.9" y="264.5">NC.</text>
<text x="69.7" y="264.5">CTS#</text>
</g>
<g font-size="3.2">
<text x="99" y="40.9">15</text>
<text x="86.9" y="42.6">RXD0</text>
<text x="176.1" y="111.4">1</text>
<text x="192.3" y="111.4">2</text>
</g>
<g font-size="3.2" fill="#f00">
<text x="57.8" y="62">8</text>
<text x="63" y="63.8">VCC</text>
<text x="72.1" y="239.8">VCC</text>
<text x="79.4" y="238.4">16</text>
</g>
</svg>
